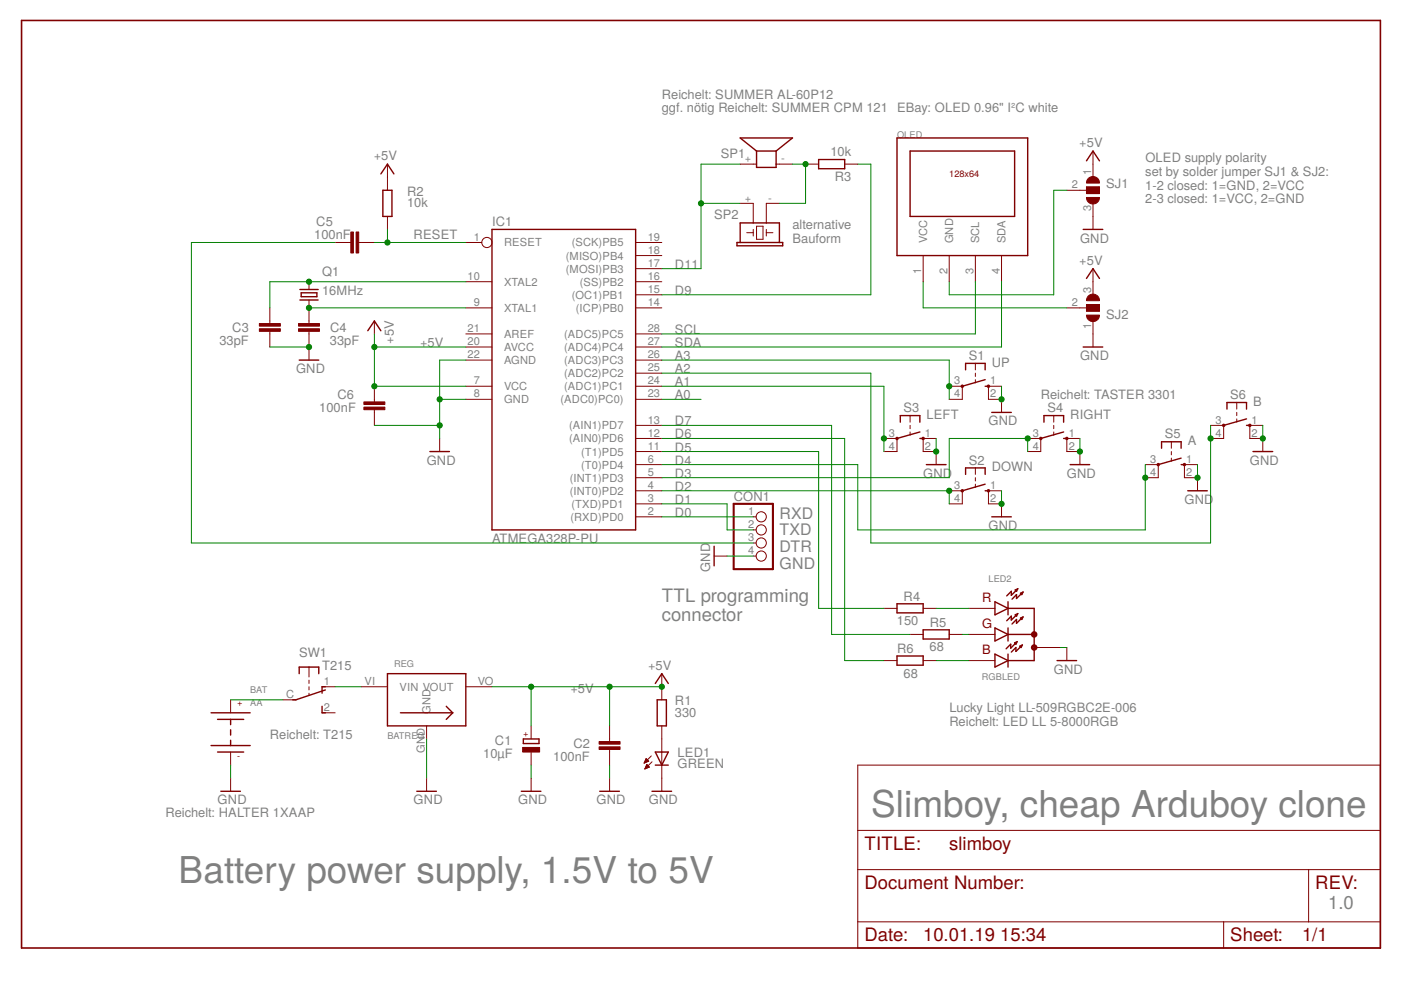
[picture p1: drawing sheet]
<svg xmlns="http://www.w3.org/2000/svg" width="297mm" height="210mm" viewBox="0 0 297 210" stroke-linecap="round" stroke-linejoin="round" font-family="sans-serif">
<g fill="none" stroke="#800000" stroke-width=".3">
<path d="M80.8 36.9l1.3-2.1 1.4 2.1M160.4 32v3.5h4.1v-3.5M160.4 32h4.1M160.4 32l-3.5-2.7h11.1l-3.5 2.7M173.6 33.8h5.5v2h-5.5zM190.2 29.3h27.7v24.9h-27.7zM193 32h22.1v13.9h-22.1zM230.4 34.1l1.3-2.1 1.4 2.1M81.2 40.3h1.9v5.6h-1.9zM104.3 48.6h30.5v63.8h-30.5zM156.3 51.4h9.6v.7h-9.6zM156.9 51.4v-4.1h8.3v4.1"/>
<path d="M229.7 48.6h4.1M230.4 59l1.3-2 1.4 2M63.4 76.3h4.2M63.6 61.4h3.9M63.6 63.6h3.9M63.9 62.1h3.3v.8h-3.3zM78 70.1l1.4-2 1.4 2M204.7 78.4v-1.4h4.2v1.4M229.7 73.6h4.1M91.1 95.7h4.2M190.9 89.5v-1.4h4.1v1.4M195 93h.7"/>
<path d="M195 91.6l-4.8 1.4M196.4 98.5h4.2M208.9 81.9h.7M208.9 80.5l-4.9 1.4M210.3 87.4h4.1M221.3 89.5v-1.4h4.2v1.4M225.5 93h.7M225.5 91.6l-4.8 1.4M226.9 98.5h4.1M246.3 95v-1.3h4.1v1.3M250.4 98.5h.7M250.4 97.1l-4.8 1.4"/>
<path d="M260.1 86.7v-1.4h4.2v1.4M264.3 90.2h.7M264.3 88.8l-4.9 1.4M265.7 95.7h4.1M151.4 115.8v4.2M204.7 100.6v-1.4h4.2v1.4M208.9 104.1h.7M208.9 102.7l-4.9 1.4M210.3 109.6h4.1M251.8 104.1h4.2M190.2 128h5.5v1.9h-5.5zM190.2 139.1h5.5v1.9h-5.5z"/>
<path d="M195.7 133.5h5.6v2h-5.6zM210.9 127.6l2.8 1.4-2.8 1.4zM210.9 133.1l2.8 1.4-2.8 1.4zM210.9 138.7l2.8 1.4-2.8 1.3zM213.7 129h5.6v11.1h-5.6M213.7 127.6v2.8M213.7 133.1v2.8M213.7 138.7v2.7M213.7 134.5h5.6M215.1 136.3l.6-.3-.3 .6zM215.2 130.4l.6-.3-.3 .5zM215.2 125.1l.6-.3-.3 .6z"/>
<path d="M215.2 136.5l-.9 .9v-.8l-1 1M215.4 130.5l-1 1v-.9l-1 1M215.4 125.2l-1 1v-.8l-1 .9M216.2 137l.6-.3-.3 .6zM216.4 131.1l.5-.3-.3 .5zM216.4 125.8l.5-.3-.3 .6zM216.4 137.2l-1 .9v-.8l-1 1M216.5 131.2l-1 1v-.9l-.9 1M216.5 125.9l-1 1v-.8l-.9 .9M44.7 151.1h8.3M44.7 158.1h8.3M46.1 159.4h5.6"/>
<path d="M46.1 152.5h5.6M48.9 152.5v1.1M48.9 154.7v1.2M48.9 157v1.1M63.4 142.8v-1.4h4.2v1.4M68.3 149.8v1.3h.7M69 146.3l-6.3 2.1h-.6M69 145.6h-.7v1.4M82.1 142.8h16.7v11.1h-16.7zM84.9 151.1h11.1M94.6 149.8l1.4 1.3M96 151.1l-1.4 1.4"/>
<path d="M111 156.7h3.3v.9h-3.3zM138.9 159.4h2.8l-1.4 2.8zM138.9 144.9l1.4-2.1 1.4 2.1M139.3 148.4h2v5.5h-2zM224.1 140.1h4.2M46.8 167.8h4.2M88.4 167.8h4.1M110.5 167.8h4.2M127.1 167.8h4.2M138.2 167.8h4.2M138.9 162.2h2.8"/>
</g>
<g fill="none" stroke="#800000" stroke-width=".21">
<path d="M82.1 34.8v5.5M156.9 34.8h3.5M164.5 34.8h3.5M170.8 34.8h2.8M179.1 34.8h2.8M230.4 39.6h2.7v1.4h-2.7zM231.7 32v5.6M65.5 59.7v1.7M71.1 51.4h3.3M76.1 51.4h3.3M82.1 45.9v2.7M98.8 51.4h3.4"/>
<path d="M98.8 59.7h5.5M134.8 51.4h5.5M134.8 54.2h5.5M134.8 57h5.5M134.8 59.7h5.5M156.9 43.1h2.8v4.2M158.3 49.3h1.4M159.7 48.6v1.4M160.4 48h1.4v2.7h-1.4zM162.5 49.3h1.4M162.5 48.6v1.4M165.2 43.1h-2.7v4.2"/>
<path d="M195.7 54.2v5.5M201.3 54.2v5.5M206.8 54.2v5.5M212.3 54.2v5.5M226.2 40.3h4.2M231.7 43.1v5.5M231.7 57v5.5M57.2 65.3v3.3M57.2 70.3v3.3M65.5 63.6v5M65.5 70.3v6M79.4 68.1v2.7"/>
<path d="M98.8 70.8h5.5M98.8 73.6h5.5M98.8 76.3h5.5M98.8 65.3h5.5M134.8 70.8h5.5M134.8 73.6h5.5M134.8 76.3h5.5M134.8 79.1h5.5M134.8 62.5h5.5M134.8 65.3h5.5M206.8 77v1.4M206.8 79.1v.7"/>
<path d="M226.2 65.3h4.2M230.4 64.6h2.7v1.4h-2.7zM231.7 68.1v5.5M79.4 81.9v3.3M79.4 86.9v3.3M93.2 93v2.7M98.8 81.9h5.5M98.8 84.7h5.5M134.8 81.9h5.5M134.8 84.7h5.5M134.8 90.2h5.5M134.8 93h5.5"/>
<path d="M134.8 95.7h5.5M134.8 98.5h5.5M187.4 93h2.8v2.7h-2.8M193 88.1v1.4M193 90.2v.7M193 91.6v.7M198.5 93h-2.8v2.7h2.8v2.8M201.3 81.9h2.7v2.8h-2.7M206.8 80.5v.7M206.8 99.2v1.4M212.3 81.9h-2.7v2.8h2.7v2.7M217.9 93h2.8v2.7h-2.8"/>
<path d="M223.4 88.1v1.4M223.4 90.2v.7M223.4 91.6v.7M229 93h-2.8v2.7h2.8v2.8M242.8 98.5h2.8v2.8h-2.8M248.3 93.7v1.3M248.3 95.7v.7M248.3 97.1v.7M253.9 98.5h-2.8v2.8h2.8v2.8M256.7 90.2h2.7v2.8h-2.7M262.2 85.3v1.4M262.2 87.4v.7"/>
<path d="M262.2 88.8v.7M267.7 90.2h-2.7v2.8h2.7v2.7M134.8 101.3h5.5M134.8 104.1h5.5M134.8 106.8h5.5M134.8 109.6h5.5M151.4 117.9h2.8M159.7 109.6h.6M159.7 112.4h.6M159.7 115.1h.6M159.7 117.9h.6M201.3 104.1h2.7v2.7h-2.7"/>
<path d="M206.8 101.3v.7M206.8 102.7v.7M212.3 104.1h-2.7v2.7h2.7v2.8M187.4 129h2.8M193 134.5h2.7M195.7 129h2.8M201.3 134.5h2.7M205.4 129h5.5M205.4 134.5h5.5M219.3 137.3h5.5M226.2 137.3v2.8M48.9 148.4v2.7"/>
<path d="M48.9 159.4v2.8M60 148.4h2.7M65.5 141.4v2.1M65.5 144.2v.7M65.5 145.6v.7M65.5 147v.4M68.3 151.1h2.8M68.3 145.6h2.8M76.6 145.6h5.5M90.4 153.9v2.8M98.8 145.6h5.5M112.6 153.9v2.8"/>
<path d="M112.6 159.4v2.8M129.2 153.9v3.3M129.2 158.9v3.3M140.3 142.8v5.6M140.3 153.9v13.9M187.4 140.1h2.8M195.7 140.1h2.8M205.4 140.1h5.5M48.9 165v2.8M90.4 165v2.8M112.6 165v2.8M129.2 165v2.8"/>
<path d="M136.6 161.7h.1M136.7 161.6h.3M136.7 161.5h.7M136.8 162.9h.1M136.8 161.3h.7M136.8 162.8h.5M136.8 161.2h.6M136.9 162.7h.7M136.9 161.1h.3M136.9 162.5h.7M136.9 160.9h.2M137 160.8l.5 .6-.9 .4z"/>
<path d="M137 162.4h.5M137.1 162.3h.2M137.1 162.1h.1M137.1 162.1l.6 .5-1 .4zM138.1 160.3l-1.5 1.5M138.2 161.5l-1.5 1.5M181.9 162.2h110.8v38.8h-110.8zM181.9 176.1h110.8M181.9 184.4h110.8M181.9 195.5h110.8M259.4 195.5v5.5M277.5 184.4v11.1"/>
<circle cx="103.2" cy="51.4" r="1.08"/>
<circle cx="161.4" cy="115.1" r="1.08"/>
<circle cx="161.4" cy="117.9" r="1.08"/>
<circle cx="161.4" cy="112.4" r="1.08"/>
<circle cx="161.4" cy="109.6" r="1.08"/>
</g>
<g fill="#800000" stroke="#800000" stroke-width=".21">
<path d="M127 157.2h4.5v.6h-4.5z"/>
<path d="M127 158.3h4.5v.6h-4.5z"/>
<path d="M110.8 158.5h3.6v.9h-3.6z"/>
<path d="M77.2 85.2h4.4v.6h-4.4z"/>
<path d="M77.2 86.3h4.4v.6h-4.4z"/>
<path d="M55 68.6h4.4v.6h-4.4z"/>
<path d="M55 69.7h4.4v.6h-4.4z"/>
<path d="M63.3 68.6h4.4v.6h-4.4z"/>
<path d="M63.3 69.7h4.4v.6h-4.4z"/>
<path d="M74.4 49.2h.5v4.4h-.5z"/>
<path d="M75.5 49.2h.6v4.4h-.6z"/>
<path d="M230.4 39.6h2.7v1.4h-2.7z"/>
<path d="M230.4 64.6h2.7v1.4h-2.7z"/>
</g>
<g fill="none" stroke="#800000" stroke-width=".44">
<path d="M155.6 106.8h8.3v13.9h-8.3z"/>
<circle cx="190.2" cy="93" r=".15"/>
<circle cx="195.7" cy="93" r=".15"/>
<circle cx="204" cy="81.9" r=".15"/>
<circle cx="209.6" cy="81.9" r=".15"/>
<circle cx="220.7" cy="93" r=".15"/>
<circle cx="226.2" cy="93" r=".15"/>
<circle cx="245.6" cy="98.5" r=".15"/>
<circle cx="251.1" cy="98.5" r=".15"/>
<circle cx="259.4" cy="90.2" r=".15"/>
<circle cx="265" cy="90.2" r=".15"/>
<circle cx="204" cy="104.1" r=".15"/>
<circle cx="209.6" cy="104.1" r=".15"/>
</g>
<g fill="none" stroke="#800000" stroke-width=".85">
<circle cx="219.3" cy="134.5" r=".28"/>
<circle cx="219.3" cy="137.3" r=".28"/>
</g>
<path d="M4.6 4.3h288.1v196.7h-288.1z" fill="none" stroke="#800000" stroke-width=".34"/>
<g fill="#800000" stroke="#800000" stroke-width=".21">
<path d="M230.4 41.9h2.7a1.38 1.38 0 0 1-1.4 1.4 1.38 1.38 0 0 1-1.3-1.4z" fill-rule="evenodd"/>
<path d="M230.7 37.8a1.39 1.39 0 0 1 1.6-.3 1.39 1.39 0 0 1 .8 1.3h-2.7v-.4z" fill-rule="evenodd"/>
<path d="M230.7 62.8a1.39 1.39 0 0 1 1.6-.3 1.39 1.39 0 0 1 .8 1.3h-2.7v-.5z" fill-rule="evenodd"/>
<path d="M230.4 66.8h2.7a1.38 1.38 0 0 1-1.4 1.4 1.38 1.38 0 0 1-1.3-1.4z" fill-rule="evenodd"/>
</g>
<g fill="none" stroke="#008000" stroke-width=".21">
<path d="M156.9 34.8h-8.3v22.2h-8.3M168 34.8h2.8v8.3h-5.6M181.9 34.8h2.7v27.7h-44.3M71.1 51.4h-30.5v63.7h119.1M79.4 51.4h19.4M82.1 48.6v2.8M98.8 59.7h-41.6v5.6M148.6 43.1h8.3M195.7 59.7v5.6h30.5M206.8 59.7v11.1h-66.5M212.3 59.7v13.9h-72M226.2 40.3h-2.8v22.2h-22.1v-2.8"/>
<path d="M57.2 73.6h8.3M65.5 65.3h33.3M79.4 70.8v11.1h19.4M79.4 73.6h19.4M98.8 76.3h-5.6v16.7M140.3 76.3h61v8.4M140.3 79.1h44.3v36h72.1v-24.9M79.4 90.2h13.8M93.2 84.7h5.6M140.3 81.9h47.1v13.8M140.3 84.7h8.3M140.3 90.2h36v44.3h16.7"/>
<path d="M140.3 98.5h41.6v13.9h60.9v-13.9M140.3 93h38.8v47.1h8.3M140.3 95.7h33.3v33.3h13.8M198.5 93v2.7M212.3 81.9v2.8M217.9 95.7v-2.7h-16.6v8.3h-61M229 93v2.7M253.9 98.5v2.8M267.7 90.2v2.8M140.3 104.1h61v2.7M140.3 106.8h13.9v5.6h5.5M140.3 109.6h19.4"/>
<path d="M154.2 117.9h5.5M212.3 104.1v2.7M198.5 129h6.9M204 134.5h1.4M224.8 137.3h1.4M48.9 148.4h11.1M71.1 145.6h5.5M90.4 156.7v8.3M104.3 145.6h36M112.6 145.6v8.3M129.2 145.6v8.3M198.5 140.1h6.9"/>
<path d="M48.9 162.2v2.8M112.6 162.2v2.8M129.2 162.2v2.8"/>
</g>
<g fill="#008000" stroke="#008000" stroke-width=".21">
<circle cx="112.6" cy="145.6" r=".55"/>
<circle cx="129.2" cy="145.6" r=".55"/>
<circle cx="140.3" cy="145.6" r=".55"/>
<circle cx="79.4" cy="81.9" r=".55"/>
<circle cx="79.4" cy="73.6" r=".55"/>
<circle cx="93.2" cy="84.7" r=".55"/>
<circle cx="93.2" cy="90.2" r=".55"/>
<circle cx="65.5" cy="73.6" r=".55"/>
<circle cx="212.3" cy="84.7" r=".55"/>
<circle cx="198.5" cy="95.7" r=".55"/>
<circle cx="212.3" cy="106.8" r=".55"/>
<circle cx="229" cy="95.7" r=".55"/>
<circle cx="253.9" cy="101.3" r=".55"/>
<circle cx="267.7" cy="93" r=".55"/>
<circle cx="82.1" cy="51.4" r=".55"/>
<circle cx="187.4" cy="93" r=".55"/>
<circle cx="256.7" cy="93" r=".55"/>
<circle cx="201.3" cy="81.9" r=".55"/>
<circle cx="201.3" cy="104.1" r=".55"/>
<circle cx="217.9" cy="93" r=".55"/>
<circle cx="242.8" cy="101.3" r=".55"/>
<circle cx="65.5" cy="65.3" r=".55"/>
<circle cx="65.5" cy="59.7" r=".55"/>
<circle cx="148.6" cy="43.1" r=".55"/>
<circle cx="170.8" cy="34.8" r=".55"/>
</g>
<g font-size="7.8" fill="#808080">
<text x="184.7" y="173.3">Slimboy, cheap Arduboy clone</text>
<text x="37.9" y="187.1">Battery power supply, 1.5V to 5V</text>
</g>
<g font-size="3.9" fill="#808080">
<text x="140.3" y="131.7">connector</text>
<text x="140.3" y="127.6">TTL programming</text>
<text x="281.6" y="192.7">1.0</text>
</g>
<g font-size="3.9" fill="#800000">
<text x="183.3" y="180.2">TITLE:</text>
<text x="201.3" y="180.2">slimboy</text>
<text x="183.3" y="188.5">Document Number:</text>
<text x="278.9" y="188.5">REV:</text>
<text x="183.3" y="199.6">Date:</text>
<text x="195.7" y="199.6">10.01.19</text>
<text x="212" y="199.6">15:34</text>
<text x="260.8" y="199.6">Sheet:</text>
<text x="276.1" y="199.6">1/1</text>
</g>
<g font-size="3.4" fill="#808080">
<text x="165.3" y="109.9">RXD</text>
<text x="165.3" y="113.5">TXD</text>
<text x="165.3" y="117.1">DTR</text>
<text x="165.3" y="120.7">GND</text>
</g>
<g font-size="2.7" fill="#808080">
<text x="140.3" y="23.7">ggf. nötig Reichelt: SUMMER CPM 121</text>
<text x="140.3" y="21">Reichelt: SUMMER AL-60P12</text>
<text x="190.2" y="23.7">EBay: OLED 0.96&quot; I²C white</text>
<text x="79.2" y="34">+5V</text>
<text x="152.8" y="33.4">SP1</text>
<text x="176.1" y="33.1">10k</text>
<text x="228.8" y="31.2">+5V</text>
<text x="242.8" y="34.4">OLED supply polarity</text>
<text x="86.3" y="41.5">R2</text>
<text x="177" y="38.4">R3</text>
<text x="234.5" y="39.9">SJ1</text>
<text x="242.8" y="37.3">set by solder jumper SJ1 &amp; SJ2:</text>
<text x="242.8" y="40.2">1-2 closed: 1=GND, 2=VCC</text>
<text x="67.1" y="48">C5</text>
<text x="86.3" y="43.9">10k</text>
<text x="104.3" y="47.8">IC1</text>
<text x="151.4" y="46.4">SP2</text>
<text x="242.8" y="43.1">2-3 closed: 1=VCC, 2=GND</text>
<text x="66.6" y="50.7">100nF</text>
<text x="87.7" y="50.7">RESET</text>
<text x="168" y="48.5">alternative</text>
<text x="168" y="51.4">Bauform</text>
<text x="229" y="51.4">GND</text>
<text x="68.3" y="58.6">Q1</text>
<text x="143.1" y="57">D11</text>
<text x="228.8" y="56.1">+5V</text>
<text x="68.3" y="62.5">16MHz</text>
<text x="143.1" y="62.5">D9</text>
<text x="49.3" y="70.4">C3</text>
<text x="70" y="70.4">C4</text>
<text x="143.1" y="70.8">SCL</text>
<text x="234.5" y="67.6">SJ2</text>
<text x="46.5" y="73.2">33pF</text>
<text x="70" y="73.2">33pF</text>
<text x="83.5" y="72.9" transform="rotate(-90 83.5 72.9)">+5V</text>
<text x="89.1" y="73.6">+5V</text>
<text x="143.1" y="76.4">A3</text>
<text x="143.1" y="73.6">SDA</text>
<text x="205.4" y="76.4">S1</text>
<text x="210.3" y="77.7">UP</text>
<text x="229" y="76.4">GND</text>
<text x="62.8" y="79.1">GND</text>
<text x="143.1" y="81.9">A1</text>
<text x="143.1" y="79.1">A2</text>
<text x="67.7" y="87.3">100nF</text>
<text x="71.6" y="84.5">C6</text>
<text x="143.1" y="84.7">A0</text>
<text x="191.6" y="87.4">S3</text>
<text x="196.4" y="88.8">LEFT</text>
<text x="220.7" y="84.7">Reichelt: TASTER 3301</text>
<text x="222.1" y="87.4">S4</text>
<text x="226.9" y="88.8">RIGHT</text>
<text x="260.8" y="84.7">S6</text>
<text x="265.7" y="86">B</text>
<text x="143.1" y="95.7">D5</text>
<text x="143.1" y="93">D6</text>
<text x="143.1" y="90.2">D7</text>
<text x="209.6" y="90.2">GND</text>
<text x="247" y="93">S5</text>
<text x="251.8" y="94.4">A</text>
<text x="90.5" y="98.5">GND</text>
<text x="143.1" y="101.3">D3</text>
<text x="143.1" y="98.5">D4</text>
<text x="195.7" y="101.3">GND</text>
<text x="205.4" y="98.5">S2</text>
<text x="210.3" y="99.9">DOWN</text>
<text x="226.2" y="101.3">GND</text>
<text x="265" y="98.5">GND</text>
<text x="143.1" y="104">D2</text>
<text x="143.1" y="106.8">D1</text>
<text x="155.6" y="106.1">CON1</text>
<text x="251.1" y="106.8">GND</text>
<text x="143.1" y="109.6">D0</text>
<text x="209.6" y="112.4">GND</text>
<text x="104.3" y="115.1">ATMEGA328P-PU</text>
<text x="150.6" y="121.3" transform="rotate(-90 150.6 121.3)">GND</text>
<text x="191.6" y="127.3">R4</text>
<text x="190.2" y="132.6">150</text>
<text x="197.1" y="132.9">R5</text>
<text x="63.5" y="139.4">SW1</text>
<text x="68.3" y="142.1">T215</text>
<text x="137.4" y="142">+5V</text>
<text x="190.2" y="138.4">R6</text>
<text x="191.6" y="143.7">68</text>
<text x="197.1" y="138.1">68</text>
<text x="223.4" y="142.8">GND</text>
<text x="120.9" y="147">+5V</text>
<text x="143.1" y="149.5">R1</text>
<text x="143.1" y="152">330</text>
<text x="201.3" y="151">Lucky Light LL-509RGBC2E-006</text>
<text x="201.3" y="153.9">Reichelt: LED LL 5-8000RGB</text>
<text x="57.2" y="156.7">Reichelt: T215</text>
<text x="102.5" y="160.8">10µF</text>
<text x="104.9" y="158">C1</text>
<text x="117.3" y="161.4">100nF</text>
<text x="121.6" y="158.6">C2</text>
<text x="143.7" y="160.6">LED1</text>
<text x="143.7" y="162.9">GREEN</text>
<text x="35.1" y="173.3">Reichelt: HALTER 1XAAP</text>
<text x="46.1" y="170.5">GND</text>
<text x="87.7" y="170.5">GND</text>
<text x="109.9" y="170.5">GND</text>
<text x="126.5" y="170.5">GND</text>
<text x="137.6" y="170.5">GND</text>
</g>
<g font-size="2.7" fill="#800000">
<text x="208.2" y="127.6">R</text>
<text x="208.2" y="133.1">G</text>
<text x="208.2" y="138.7">B</text>
</g>
<g font-size="2.3" fill="#808080">
<text x="157.9" y="34.4">+</text>
<text x="165.6" y="34.4">-</text>
<text x="227.3" y="40">2</text>
<text x="231.3" y="37.2" transform="rotate(-90 231.3 37.2)">1</text>
<text x="157.9" y="42.7">+</text>
<text x="162.9" y="42.7">-</text>
<text x="231.3" y="44.8" transform="rotate(-90 231.3 44.8)">3</text>
<text x="100.4" y="51">1</text>
<text x="106.9" y="52.3">RESET</text>
<text x="121.2" y="52.3">(SCK)PB5</text>
<text x="137.3" y="51">19</text>
<text x="137.3" y="53.8">18</text>
<text x="196.6" y="51.6" transform="rotate(-90 196.6 51.6)">VCC</text>
<text x="202.1" y="51.6" transform="rotate(-90 202.1 51.6)">GND</text>
<text x="207.6" y="51.6" transform="rotate(-90 207.6 51.6)">SCL</text>
<text x="213.2" y="51.6" transform="rotate(-90 213.2 51.6)">SDA</text>
<text x="99.1" y="59.3">10</text>
<text x="120" y="55">(MISO)PB4</text>
<text x="120" y="57.8">(MOSI)PB3</text>
<text x="137.3" y="56.6">17</text>
<text x="137.3" y="59.3">16</text>
<text x="195.3" y="58.1" transform="rotate(-90 195.3 58.1)">1</text>
<text x="200.9" y="58.1" transform="rotate(-90 200.9 58.1)">2</text>
<text x="206.4" y="58.1" transform="rotate(-90 206.4 58.1)">3</text>
<text x="212" y="58.1" transform="rotate(-90 212 58.1)">4</text>
<text x="100.4" y="64.9">9</text>
<text x="106.9" y="60.6">XTAL2</text>
<text x="121.2" y="63.3">(OC1)PB1</text>
<text x="122.9" y="60.6">(SS)PB2</text>
<text x="137.3" y="62.1">15</text>
<text x="137.3" y="64.9">14</text>
<text x="227.3" y="64.9">2</text>
<text x="231.3" y="62.1" transform="rotate(-90 231.3 62.1)">3</text>
<text x="99.1" y="70.4">21</text>
<text x="106.9" y="71.6">AREF</text>
<text x="106.9" y="66.1">XTAL1</text>
<text x="119.6" y="71.7">(ADC5)PC5</text>
<text x="122.1" y="66.1">(ICP)PB0</text>
<text x="137.3" y="70.4">28</text>
<text x="231.3" y="69.7" transform="rotate(-90 231.3 69.7)">1</text>
<text x="99.1" y="73.2">20</text>
<text x="99.1" y="76">22</text>
<text x="106.9" y="74.4">AVCC</text>
<text x="106.9" y="77.2">AGND</text>
<text x="119.6" y="74.4">(ADC4)PC4</text>
<text x="119.6" y="77.2">(ADC3)PC3</text>
<text x="137.3" y="73.2">27</text>
<text x="137.3" y="76">26</text>
<text x="100.4" y="81.5">7</text>
<text x="106.9" y="82.7">VCC</text>
<text x="119.6" y="80">(ADC2)PC2</text>
<text x="119.6" y="82.7">(ADC1)PC1</text>
<text x="137.3" y="78.7">25</text>
<text x="137.3" y="81.5">24</text>
<text x="202.3" y="81.5">3</text>
<text x="210" y="81.5">1</text>
<text x="100.4" y="84.3">8</text>
<text x="106.9" y="85.5">GND</text>
<text x="118.8" y="85.5">(ADC0)PC0)</text>
<text x="137.3" y="84.3">23</text>
<text x="137.3" y="89.8">13</text>
<text x="202.3" y="84.3">4</text>
<text x="210" y="84.3">2</text>
<text x="257.7" y="89.8">3</text>
<text x="265.4" y="89.8">1</text>
<text x="120.6" y="91">(AIN1)PD7</text>
<text x="120.6" y="93.8">(AIN0)PD6</text>
<text x="137.3" y="92.6">12</text>
<text x="137.3" y="95.4">11</text>
<text x="188.5" y="92.6">3</text>
<text x="188.5" y="95.4">4</text>
<text x="196.1" y="92.6">1</text>
<text x="196.1" y="95.4">2</text>
<text x="219" y="92.6">3</text>
<text x="219" y="95.4">4</text>
<text x="226.6" y="92.6">1</text>
<text x="226.6" y="95.4">2</text>
<text x="257.7" y="92.6">4</text>
<text x="265.4" y="92.6">2</text>
<text x="123.2" y="96.6">(T1)PD5</text>
<text x="123.2" y="99.4">(T0)PD4</text>
<text x="137.3" y="98.1">6</text>
<text x="137.3" y="100.9">5</text>
<text x="243.9" y="98.1">3</text>
<text x="243.9" y="100.9">4</text>
<text x="251.5" y="98.1">1</text>
<text x="251.5" y="100.9">2</text>
<text x="120.8" y="102.1">(INT1)PD3</text>
<text x="120.8" y="104.9">(INT0)PD2</text>
<text x="121.2" y="107.7">(TXD)PD1</text>
<text x="137.3" y="103.7">4</text>
<text x="137.3" y="106.4">3</text>
<text x="202.3" y="103.7">3</text>
<text x="202.3" y="106.4">4</text>
<text x="210" y="103.7">1</text>
<text x="210" y="106.4">2</text>
<text x="120.9" y="110.4">(RXD)PD0</text>
<text x="137.3" y="109.2">2</text>
<text x="158.6" y="109.2">1</text>
<text x="158.6" y="112">2</text>
<text x="158.6" y="114.7">3</text>
<text x="158.6" y="117.5">4</text>
<text x="60.6" y="148">C</text>
<text x="68.7" y="145.2">1</text>
<text x="77.3" y="145.2">VI</text>
<text x="84.7" y="146.4">VIN VOUT</text>
<text x="101.3" y="145.2">VO</text>
<text x="68.7" y="150.8">2</text>
<text x="91.3" y="151.3" transform="rotate(-90 91.3 151.3)">GND</text>
<text x="90.1" y="159.6" transform="rotate(-90 90.1 159.6)">GND</text>
</g>
<g font-size="1.9" fill="#808080">
<text x="190.2" y="29.3">OLED</text>
<text x="209.6" y="123.4">LED2</text>
<text x="83.5" y="141.4">REG</text>
<text x="53.1" y="149.8">AA</text>
<text x="53.1" y="147">BAT</text>
<text x="208.2" y="144.2">RGBLED</text>
<text x="82.2" y="156.7">BATREG</text>
</g>
<g font-size="1.9" fill="#800000">
<text x="201.3" y="37.6">128x64</text>
<text x="50.3" y="149.8">+</text>
<text x="50.3" y="160.8">-</text>
<text x="112" y="156.2" transform="rotate(-90 112 156.2)">+</text>
</g>
</svg>
